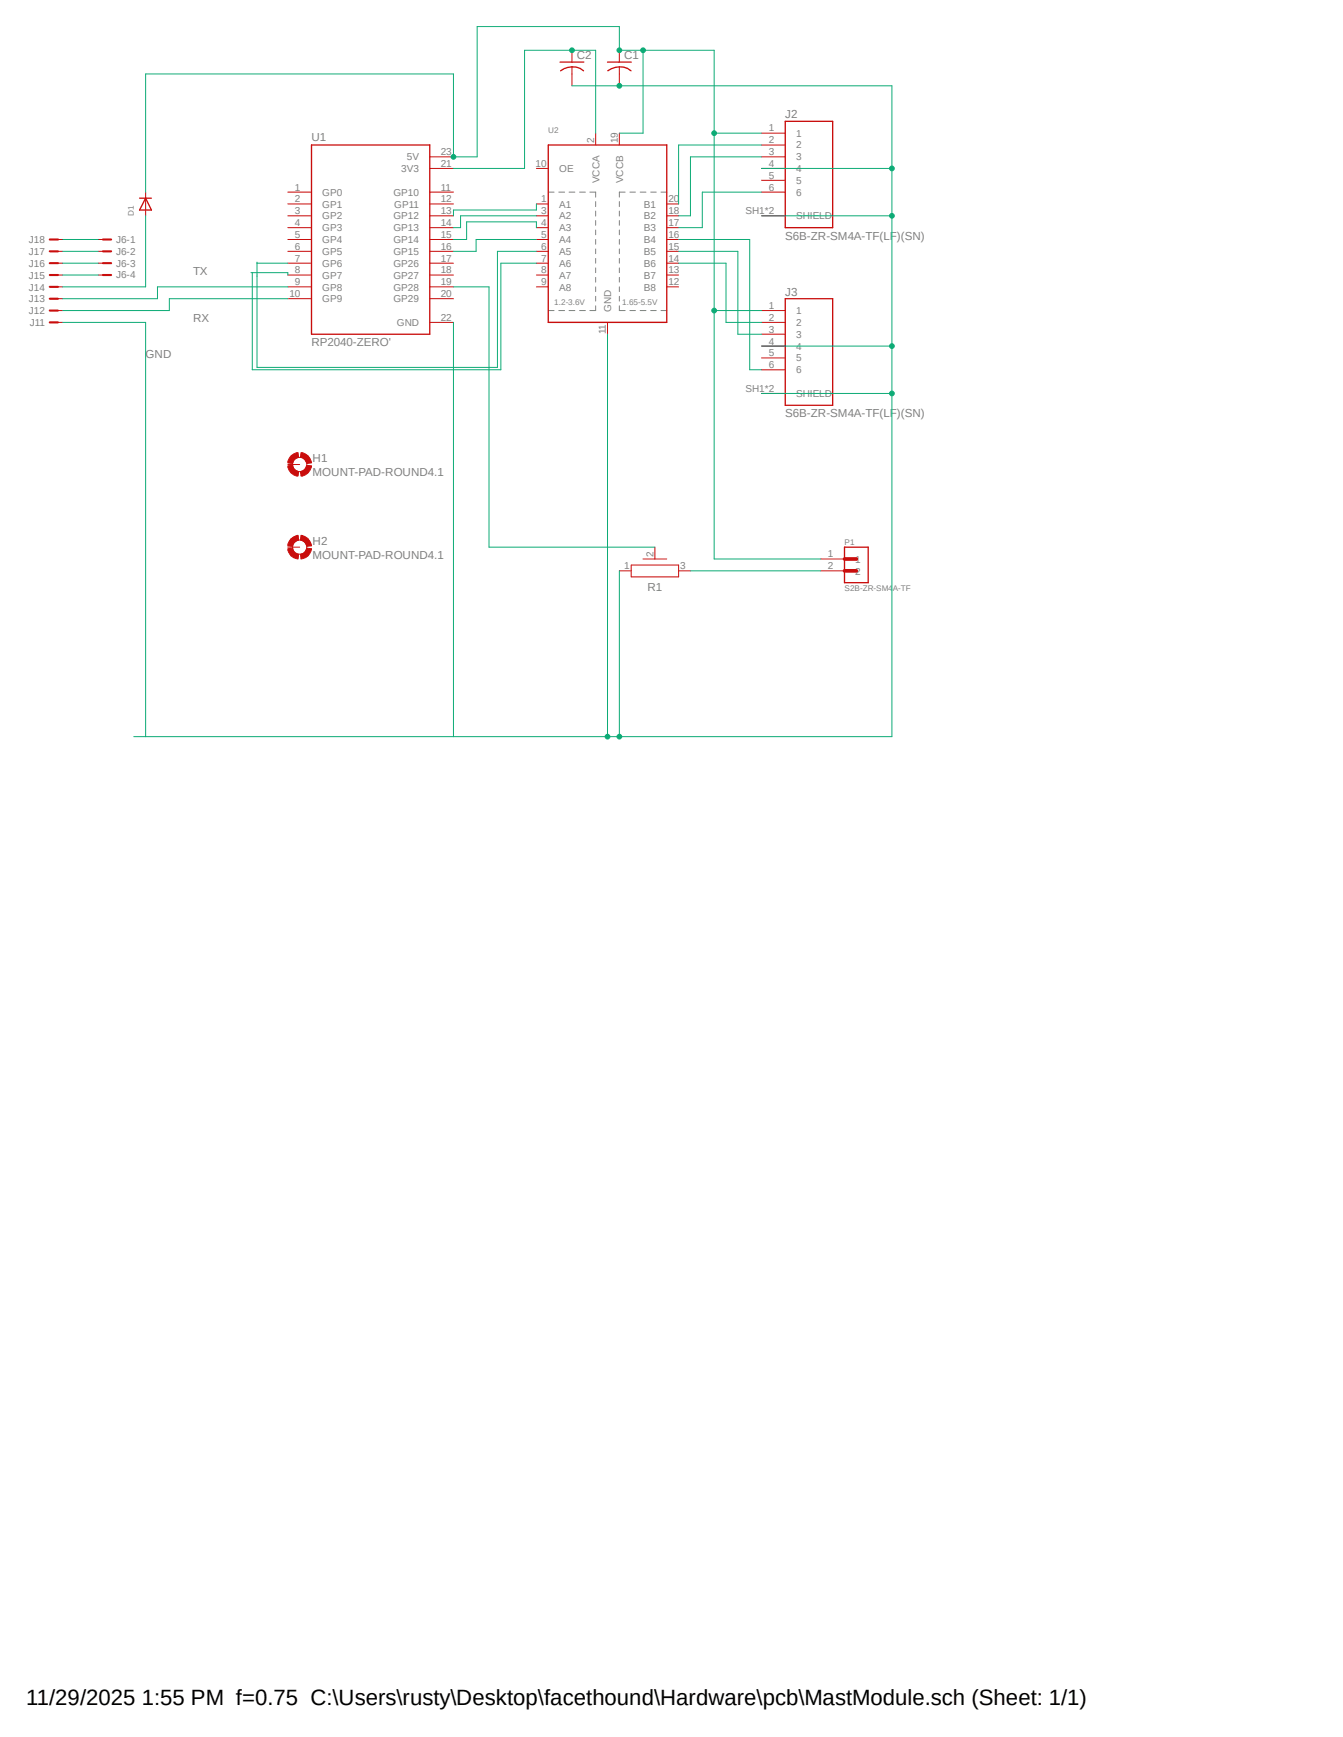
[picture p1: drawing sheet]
<svg xmlns="http://www.w3.org/2000/svg" width="216mm" height="279mm" viewBox="0 0 216 279" stroke-linecap="round" stroke-linejoin="round" font-family="sans-serif">
<path d="M4.2 4.2l145.6 115.1M149.8 4.2l-145.6 115.1" fill="none" stroke="#fff" stroke-width=".16"/>
<g fill="none" stroke="#808080" stroke-width=".16">
<path d="M88.1 30.9h1M89.8 30.9h1M91.5 30.9h.9M93.2 30.9h.9M94.8 30.9h1v.8M95.8 32.4v.8M95.8 34v.8M95.8 35.5v.7M95.8 37v.8M95.8 38.5v.8M99.6 32.4v.8M99.6 34v.8"/>
<path d="M99.6 35.5v.7M99.6 37v.8M99.6 38.5v.8M100.5 30.9h-.9v.8M101.3 30.9h.9M102.9 30.9h.9M104.6 30.9h.9M106.3 30.9h.9M88.1 50h1M89.8 50h1M91.5 50h.9M93.2 50h.9"/>
<path d="M95.8 49.2v.8h-1M95.8 40v.8M95.8 41.6v.7M95.8 43.1v.8M95.8 44.6v.8M95.8 46.1v.8M95.8 47.7v.7M99.6 49.2v.8h.9M99.6 40v.8M99.6 41.6v.7M99.6 43.1v.8M99.6 44.6v.8"/>
<path d="M99.6 46.1v.8M99.6 47.7v.7M101.3 50h.9M102.9 50h.9M104.6 50h.9M106.3 50h.9"/>
</g>
<path d="M90 10h3.9M90.1 11.4a2.99 2.99 0 0 1 3.7 0M97.7 10h3.8M97.7 11.4a3 3 0 0 1 3.7 0M126.2 19.5h7.7v17.1h-7.7zM50.1 23.3h19v30.5h-19zM88.1 23.3h19.1v28.6h-19.1zM126.2 48h7.7v17.2h-7.7z" fill="none" stroke="#c90d0c" stroke-width=".21"/>
<g fill="none" stroke="#c90d0c" stroke-width=".16">
<path d="M91.9 8.1v1.9M91.9 10.8v3M99.6 8.1v1.9M99.6 10.8v3M46.3 38.5h3.8M46.3 36.6h3.8M46.3 34.7h3.8M46.3 32.8h3.8M46.3 30.9h3.8M69.1 38.5h3.8M69.1 36.6h3.8M69.1 27.1h3.8"/>
<path d="M69.1 25.2h3.8M69.1 34.7h3.8M69.1 32.8h3.8M69.1 30.9h3.8M86.2 38.5h1.9M86.2 36.6h1.9M86.2 27.1h1.9M86.2 34.7h1.9M86.2 32.8h1.9M95.8 21.4v1.9M99.6 21.4v1.9M107.2 38.5h1.9"/>
<path d="M107.2 36.6h1.9M107.2 34.7h1.9M107.2 32.8h1.9M122.4 27.1h3.8M122.4 25.2h3.8M122.4 34.7h3.8M122.4 30.9h3.8M122.4 21.4h3.8M122.4 23.3h3.8M122.4 29h3.8M46.3 48h3.8M46.3 46.1h3.8"/>
<path d="M46.3 44.2h3.8M46.3 42.3h3.8M46.3 40.4h3.8M69.1 48h3.8M69.1 46.1h3.8M69.1 44.2h3.8M69.1 42.3h3.8M69.1 40.4h3.8M69.1 51.9h3.8M86.2 46.1h1.9M86.2 44.2h1.9M86.2 42.3h1.9"/>
<path d="M86.2 40.4h1.9M97.7 51.9v1.9M107.2 46.1h1.9M107.2 44.2h1.9M107.2 42.3h1.9M107.2 40.4h1.9M122.4 51.9h3.8M122.4 50h3.8M122.4 53.8h3.8M122.4 55.7h3.8M122.4 57.6h3.8M122.4 59.5h3.8"/>
<path d="M122.4 63.3h3.8M99.6 91.8h1.9M101.5 90.9h7.6v1.9h-7.6zM103.4 89.9h3.8M105.3 88v1.9M109.1 91.8h1.9"/>
</g>
<path d="M48.4 72.8a1.83 1.83 0 0 1 1.7 1.7h-.8a1.2 1.2 0 0 0-1-1z" fill-rule="evenodd" fill="#c90d0c"/>
<path d="M48.4 72.8a1.83 1.83 0 0 1 1.7 1.7h-.8a1.2 1.2 0 0 0-1-1z" fill="none" stroke="#c90d0c" stroke-width=".16"/>
<path d="M46.8 73.3l.9-.5h.2l.1 .7a1.1 1.1 0 0 0-1 1h-.7v-.3z" fill-rule="evenodd" fill="#c90d0c"/>
<path d="M46.8 73.3l.9-.5h.2l.1 .7a1.1 1.1 0 0 0-1 1h-.7v-.3z" fill="none" stroke="#c90d0c" stroke-width=".16"/>
<path d="M46.3 74.9l.7-.1a1.1 1.1 0 0 0 1 1.1l-.1 .7a1.74 1.74 0 0 1-1.6-1.7z" fill-rule="evenodd" fill="#c90d0c"/>
<path d="M46.3 74.9l.7-.1a1.1 1.1 0 0 0 1 1.1l-.1 .7a1.74 1.74 0 0 1-1.6-1.7z" fill="none" stroke="#c90d0c" stroke-width=".16"/>
<path d="M48.3 75.9a1.2 1.2 0 0 0 1-1.1l.8 .1a1.83 1.83 0 0 1-1.7 1.7z" fill-rule="evenodd" fill="#c90d0c"/>
<g fill="none" stroke="#c90d0c" stroke-width=".16">
<path d="M46.3 74.7h1.9M48.3 75.9a1.2 1.2 0 0 0 1-1.1l.8 .1a1.83 1.83 0 0 1-1.7 1.7z"/>
<circle cx="48.2" cy="74.7" r="1.14"/>
</g>
<path d="M48.4 86.1a1.92 1.92 0 0 1 1.7 1.7l-.8 .1a1.2 1.2 0 0 0-1-1z" fill-rule="evenodd" fill="#c90d0c"/>
<path d="M48.4 86.1a1.92 1.92 0 0 1 1.7 1.7l-.8 .1a1.2 1.2 0 0 0-1-1z" fill="none" stroke="#c90d0c" stroke-width=".16"/>
<path d="M46.8 86.7l.4-.3 .7-.3 .1 .8a1.1 1.1 0 0 0-1 1l-.7-.1v-.3z" fill-rule="evenodd" fill="#c90d0c"/>
<path d="M46.8 86.7l.4-.3 .7-.3 .1 .8a1.1 1.1 0 0 0-1 1l-.7-.1v-.3z" fill="none" stroke="#c90d0c" stroke-width=".16"/>
<path d="M46.3 88.3l.7-.1a1.01 1.01 0 0 0 1 1l-.1 .7a1.74 1.74 0 0 1-1.6-1.6z" fill-rule="evenodd" fill="#c90d0c"/>
<path d="M46.3 88.3l.7-.1a1.01 1.01 0 0 0 1 1l-.1 .7a1.74 1.74 0 0 1-1.6-1.6z" fill="none" stroke="#c90d0c" stroke-width=".16"/>
<path d="M48.3 89.2a1.1 1.1 0 0 0 1-1l.8 .1a1.83 1.83 0 0 1-1.7 1.6z" fill-rule="evenodd" fill="#c90d0c"/>
<g fill="none" stroke="#c90d0c" stroke-width=".16">
<path d="M8.2 38.5h1.9M15.8 38.5h1.9M23.4 30.9v3.8M8.2 40.4h1.9M8.2 42.3h1.9M8.2 44.2h1.9M8.2 51.9h1.9M8.2 50h1.9M8.2 48h1.9M8.2 46.1h1.9M15.8 40.4h1.9M15.8 42.3h1.9"/>
<path d="M15.8 44.2h1.9M46.3 88h1.9M48.3 89.2a1.1 1.1 0 0 0 1-1l.8 .1a1.83 1.83 0 0 1-1.7 1.6zM132 89.9h3.8M132 91.8h3.8"/>
<circle cx="48.2" cy="88" r="1.14"/>
</g>
<path d="M135.8 89.9h1.9M135.8 91.8h1.9" fill="none" stroke="#c90d0c" stroke-width=".59"/>
<path d="M22.4 31.9h1.9M23.4 31.9l.9 1.9h-1.9zM135.8 88h3.8v5.7h-3.8z" fill="none" stroke="#c90d0c" stroke-width=".21"/>
<path d="M8 38.5h1.3M16.6 38.5h1.3M8 40.4h1.3M8 42.3h1.3M8 44.2h1.3M8 51.9h1.3M8 50h1.3M8 48h1.3M8 46.1h1.3M16.6 40.4h1.3M16.6 42.3h1.3M16.6 44.2h1.3" fill="none" stroke="#c90d0c" stroke-width=".34"/>
<path d="M84.3 8.1h11.5v13.3" fill="none" stroke="#0dab76" stroke-width=".16"/>
<circle cx="91.9" cy="8.1" r=".38" fill="#0dab76"/>
<g fill="none" stroke="#0dab76" stroke-width=".16">
<path d="M84.3 8.1v19h-11.4M91.9 13.8h7.7"/>
<circle cx="91.9" cy="8.1" r=".38"/>
</g>
<circle cx="99.6" cy="13.8" r=".38" fill="#0dab76"/>
<g fill="none" stroke="#0dab76" stroke-width=".16">
<path d="M99.6 13.8h43.8v104.7h-120M122.4 34.7h21"/>
<circle cx="99.6" cy="13.8" r=".38"/>
</g>
<circle cx="143.4" cy="34.7" r=".38" fill="#0dab76"/>
<g fill="none" stroke="#0dab76" stroke-width=".16">
<path d="M122.4 63.3h21"/>
<circle cx="143.4" cy="34.7" r=".38"/>
</g>
<circle cx="143.4" cy="63.3" r=".38" fill="#0dab76"/>
<g fill="none" stroke="#0dab76" stroke-width=".16">
<path d="M97.7 53.8v64.7"/>
<circle cx="143.4" cy="63.3" r=".38"/>
</g>
<circle cx="97.7" cy="118.5" r=".38" fill="#0dab76"/>
<g fill="none" stroke="#0dab76" stroke-width=".16">
<path d="M72.9 51.9v66.6M99.6 91.8v26.7"/>
<circle cx="97.7" cy="118.5" r=".38"/>
</g>
<circle cx="99.6" cy="118.5" r=".38" fill="#0dab76"/>
<g fill="none" stroke="#0dab76" stroke-width=".16">
<path d="M122.4 27.1h21"/>
<circle cx="99.6" cy="118.5" r=".38"/>
</g>
<circle cx="143.4" cy="27.1" r=".38" fill="#0dab76"/>
<g fill="none" stroke="#0dab76" stroke-width=".16">
<path d="M122.4 55.7h21"/>
<circle cx="143.4" cy="27.1" r=".38"/>
</g>
<circle cx="143.4" cy="55.7" r=".38" fill="#0dab76"/>
<g fill="none" stroke="#0dab76" stroke-width=".16">
<path d="M86.2 34.7h-12.2v1.9h-1.1M86.2 36.6v-.9h-11.2v2.8h-2.1M86.2 38.5h-9.7v1.9h-3.6M86.2 32.8v1h-13.3v.9M109.1 38.5h11.4v21h1.9M122.4 23.3h-13.3v9.5M122.4 25.2h-11.4v9.5h-1.9M122.4 30.9h-9.5v5.7h-3.8M122.4 21.4h-7.6v28.6h7.6M10.1 51.9h13.3v66.6h-1.9M40.3 43.9h6v.3M41.3 42.3h5"/>
<path d="M46.3 46.1h-21v1.9h-15.2M46.3 48h-19.1v2h-17.1M72.9 46.1h5.7v41.9h26.7M86.2 42.3h-5.7v17.2h-39.9v-15.6M86.2 40.4h-6.2v18.7h-38.7v-16.9M109.1 42.3h7.6v9.6h5.7M109.1 40.4h9.5v13.4h3.8M111 91.8h21"/>
<circle cx="143.4" cy="55.7" r=".38"/>
</g>
<circle cx="114.8" cy="50" r=".38" fill="#0dab76"/>
<g fill="none" stroke="#0dab76" stroke-width=".16">
<path d="M99.6 21.4h3.8v-13.3h-3.8v-3.8h-22.9v20.9h-3.8M114.8 50v39.9h17.2"/>
<circle cx="114.8" cy="50" r=".38"/>
</g>
<circle cx="99.6" cy="8.1" r=".38" fill="#0dab76"/>
<g fill="none" stroke="#0dab76" stroke-width=".16">
<path d="M23.4 11.9h49.5v13.3"/>
<circle cx="99.6" cy="8.1" r=".38"/>
</g>
<circle cx="72.9" cy="25.2" r=".38" fill="#0dab76"/>
<g fill="none" stroke="#0dab76" stroke-width=".16">
<path d="M103.4 8.1h11.4v13.3"/>
<circle cx="72.9" cy="25.2" r=".38"/>
</g>
<circle cx="114.8" cy="21.4" r=".38" fill="#0dab76"/>
<circle cx="114.8" cy="21.4" r=".38" fill="none" stroke="#0dab76" stroke-width=".16"/>
<circle cx="103.4" cy="8.1" r=".38" fill="#0dab76"/>
<g fill="none" stroke="#0dab76" stroke-width=".16">
<path d="M23.4 11.9v19M10.1 38.5h5.7M23.4 34.7v11.4h-13.3M10.1 40.4h5.7M10.1 42.3h5.7M10.1 44.2h5.7"/>
<circle cx="103.4" cy="8.1" r=".38"/>
</g>
<text font-size="3.6" x="4.2" y="274.2">11/29/2025 1:55 PM f=0.75 C:\Users\rusty\Desktop\facethound\Hardware\pcb\MastModule.sch (Sheet: 1/1)</text>
<g font-size="1.9" fill="#808080">
<text x="92.7" y="9.5">C2</text>
<text x="100.3" y="9.5">C1</text>
<text x="50.1" y="22.7">U1</text>
<text x="126.2" y="19">J2</text>
<text x="126.2" y="38.6">S6B-ZR-SM4A-TF(LF)(SN)</text>
<text x="31" y="44.2">TX</text>
<text x="126.2" y="47.6">J3</text>
<text x="31" y="51.9">RX</text>
<text x="23.4" y="57.6">GND</text>
<text x="50.1" y="55.7">RP2040-ZERO'</text>
<text x="126.2" y="67.1">S6B-ZR-SM4A-TF(LF)(SN)</text>
<text x="50.2" y="76.5">MOUNT-PAD-ROUND4.1</text>
<text x="50.2" y="74.3">H1</text>
<text x="50.2" y="89.9">MOUNT-PAD-ROUND4.1</text>
<text x="50.2" y="87.6">H2</text>
<text x="104.1" y="95">R1</text>
</g>
<g font-size="1.6" fill="#808080">
<text x="95.5" y="23" transform="rotate(-90 95.5 23)">2</text>
<text x="99.3" y="23" transform="rotate(-90 99.3 23)">19</text>
<text x="123.6" y="21.1">1</text>
<text x="123.6" y="23">2</text>
<text x="128" y="22">1</text>
<text x="128" y="23.9">2</text>
<text x="64.5" y="27.7">3V3</text>
<text x="65.4" y="25.8">5V</text>
<text x="70.9" y="26.8">21</text>
<text x="70.9" y="24.9">23</text>
<text x="86.1" y="26.8">10</text>
<text x="89.9" y="27.7">OE</text>
<text x="96.4" y="29.5" transform="rotate(-90 96.4 29.5)">VCCA</text>
<text x="100.2" y="29.5" transform="rotate(-90 100.2 29.5)">VCCB</text>
<text x="123.6" y="24.9">3</text>
<text x="123.6" y="26.8">4</text>
<text x="123.6" y="28.7">5</text>
<text x="128" y="25.8">3</text>
<text x="128" y="27.7">4</text>
<text x="128" y="29.6">5</text>
<text x="47.4" y="34.5">3</text>
<text x="47.4" y="32.6">2</text>
<text x="47.4" y="30.7">1</text>
<text x="51.8" y="35.3">GP2</text>
<text x="51.8" y="33.4">GP1</text>
<text x="51.8" y="31.5">GP0</text>
<text x="63.2" y="35.3">GP12</text>
<text x="63.2" y="31.5">GP10</text>
<text x="63.4" y="33.4">GP11</text>
<text x="70.9" y="34.5">13</text>
<text x="70.9" y="32.6">12</text>
<text x="70.9" y="30.7">11</text>
<text x="87" y="32.6">1</text>
<text x="87" y="34.5">3</text>
<text x="89.9" y="33.4">A1</text>
<text x="89.9" y="35.3">A2</text>
<text x="103.5" y="33.4">B1</text>
<text x="103.5" y="35.3">B2</text>
<text x="107.4" y="32.6">20</text>
<text x="107.4" y="34.5">18</text>
<text x="119.8" y="34.5">SH1*2</text>
<text x="123.6" y="30.7">6</text>
<text x="128" y="31.5">6</text>
<text x="128" y="35.3">SHIELD</text>
<text x="4.7" y="41">J17</text>
<text x="4.7" y="39.1">J18</text>
<text x="18.7" y="39.1">J6-1</text>
<text x="18.7" y="41">J6-2</text>
<text x="47.4" y="40.2">6</text>
<text x="47.4" y="38.3">5</text>
<text x="47.4" y="36.4">4</text>
<text x="51.8" y="41">GP5</text>
<text x="51.8" y="39.1">GP4</text>
<text x="51.8" y="37.2">GP3</text>
<text x="63.2" y="41">GP15</text>
<text x="63.2" y="39.1">GP14</text>
<text x="63.2" y="37.2">GP13</text>
<text x="70.9" y="40.2">16</text>
<text x="70.9" y="38.3">15</text>
<text x="70.9" y="36.4">14</text>
<text x="87" y="36.4">4</text>
<text x="87" y="38.3">5</text>
<text x="87" y="40.2">6</text>
<text x="89.9" y="37.2">A3</text>
<text x="89.9" y="39.1">A4</text>
<text x="89.9" y="41">A5</text>
<text x="103.5" y="37.2">B3</text>
<text x="103.5" y="39.1">B4</text>
<text x="103.5" y="41">B5</text>
<text x="107.4" y="36.4">17</text>
<text x="107.4" y="38.3">16</text>
<text x="107.4" y="40.2">15</text>
<text x="4.7" y="46.7">J14</text>
<text x="4.7" y="44.8">J15</text>
<text x="4.7" y="42.9">J16</text>
<text x="18.7" y="42.9">J6-3</text>
<text x="18.7" y="44.8">J6-4</text>
<text x="46.5" y="47.8">10</text>
<text x="47.4" y="44">8</text>
<text x="47.4" y="42.1">7</text>
<text x="47.4" y="45.9">9</text>
<text x="51.8" y="44.8">GP7</text>
<text x="51.8" y="42.9">GP6</text>
<text x="51.8" y="46.7">GP8</text>
<text x="63.2" y="46.7">GP28</text>
<text x="63.2" y="44.8">GP27</text>
<text x="63.2" y="42.9">GP26</text>
<text x="70.9" y="47.8">20</text>
<text x="70.9" y="45.9">19</text>
<text x="70.9" y="44">18</text>
<text x="70.9" y="42.1">17</text>
<text x="87" y="42.1">7</text>
<text x="87" y="44">8</text>
<text x="87" y="45.9">9</text>
<text x="89.9" y="42.9">A6</text>
<text x="89.9" y="44.8">A7</text>
<text x="89.9" y="46.7">A8</text>
<text x="103.5" y="42.9">B6</text>
<text x="103.5" y="44.8">B7</text>
<text x="103.5" y="46.7">B8</text>
<text x="107.4" y="42.1">14</text>
<text x="107.4" y="44">13</text>
<text x="107.4" y="45.9">12</text>
<text x="4.7" y="50.5">J12</text>
<text x="4.7" y="48.6">J13</text>
<text x="4.8" y="52.5">J11</text>
<text x="51.8" y="48.6">GP9</text>
<text x="63.2" y="48.6">GP29</text>
<text x="63.8" y="52.5">GND</text>
<text x="70.9" y="51.6">22</text>
<text x="97.4" y="53.8" transform="rotate(-90 97.4 53.8)">11</text>
<text x="98.3" y="50.1" transform="rotate(-90 98.3 50.1)">GND</text>
<text x="123.6" y="49.7">1</text>
<text x="123.6" y="51.6">2</text>
<text x="123.6" y="53.5">3</text>
<text x="128" y="50.5">1</text>
<text x="128" y="52.4">2</text>
<text x="123.6" y="55.4">4</text>
<text x="123.6" y="57.3">5</text>
<text x="123.6" y="59.2">6</text>
<text x="128" y="54.3">3</text>
<text x="128" y="56.2">4</text>
<text x="128" y="58.1">5</text>
<text x="119.8" y="63">SH1*2</text>
<text x="128" y="60">6</text>
<text x="128" y="63.8">SHIELD</text>
<text x="105" y="89.7" transform="rotate(-90 105 89.7)">2</text>
<text x="133.1" y="89.7">1</text>
<text x="100.3" y="91.6">1</text>
<text x="109.3" y="91.6">3</text>
<text x="133.1" y="91.6">2</text>
<text x="137.5" y="90.5">1</text>
<text x="137.5" y="92.4">2</text>
</g>
<g font-size="1.3" fill="#808080">
<text x="88.1" y="21.4">U2</text>
<text x="21.5" y="34.7" transform="rotate(-90 21.5 34.7)">D1</text>
<text x="89.1" y="49">1.2-3.6V</text>
<text x="100" y="49">1.65-5.5V</text>
<text x="135.8" y="87.6">P1</text>
<text x="135.8" y="95.1">S2B-ZR-SM4A-TF</text>
</g>
</svg>
